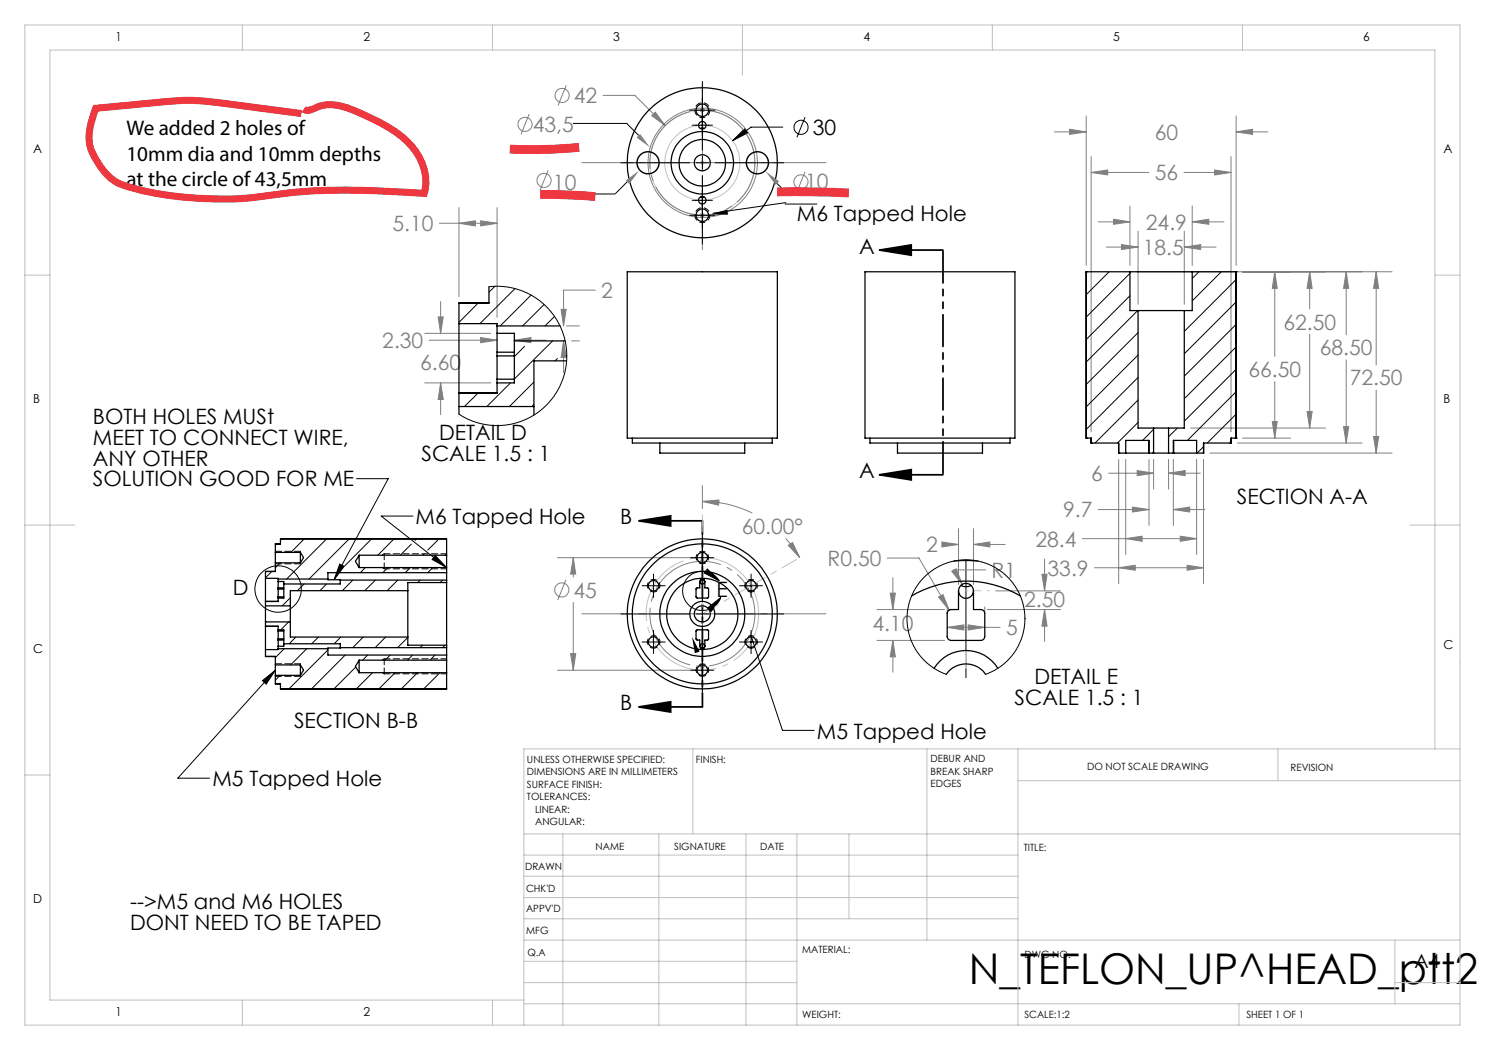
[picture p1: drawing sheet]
<svg xmlns="http://www.w3.org/2000/svg" width="297mm" height="210mm" viewBox="0 0 297 210" stroke-linecap="round" stroke-linejoin="round" font-family="sans-serif">
<!-- layer: Layer 1 -->
<g fill="none" stroke="#000" stroke-width=".2">
<path d="M140.5 16.3v13.7M124.2 32.6h13.7M137.9 22h5.1M138.4 25h4.1M139.2 32.6h2.5M140.5 31.3v2.5M140.5 35.1v13.7M143 32.6h13.7M146.5 28.1l2.4-2.3 .6 .8zM156.6 25.4h-6.4l-3.7 2.7M161 23.5l-1.6 4M137.9 43.1h5.1"/>
<path d="M138.4 40.1h4.1M157 40.8h6.4M157.2 40.5l-14.6 2.1M71.3 95.7h6.3l-10.8 20.2M67.9 112.8l.9 .5-2 2.6zM82.6 103.2h-6.4l13.1 10.3M87 111.1l2.3 2.4-2.9-1.6zM128.4 117.1h4.6M130.7 114.8v4.7M138.1 111.5h4.7M140.5 106.5v13.8M141.5 113.8l2.3 2.4-2.9-1.6z"/>
<path d="M143.8 116.2a3.9 3.9 0 0 0-6.1-.9 3.9 3.9 0 0 0 .6 6.2 3.9 3.9 0 0 0 5.8-2M147.9 117.1h4.6M150.2 114.8v4.7M193.2 112v18M52.5 136.1l2.6-2.1-1.9 2.8zM55.1 134l-19.5 21.6h6.3M124.2 122.8h13.7M128.4 128.4h4.6M130.7 126.1v4.6M138.1 134h4.7M139.2 122.8h2.5M140.5 121.5v2.6"/>
<path d="M140.5 125.3v13.8M141.5 121.6l2.6-2.1-1.8 2.8zM143 122.8h13.7M147.9 128.4h4.6M150.2 126.1v4.6M150.2 127.2l6.3 18.9h6.3M193.2 133.8v1.7"/>
<circle cx="160.2" cy="25.5" r="1.4"/>
<circle cx="55.6" cy="117.8" r="4.6"/>
</g>
<g fill="none" stroke="#808080" stroke-width=".2">
<path d="M113.2 17.1l-1.6 4M120.6 19.1h6.4l6 6M130.4 23.1l.7-.7 1.9 2.7zM139.9 22h1.1M140.1 21.7l.7 .7M140.5 21.5v1M140.8 21.7l-.7 .7M210.9 26.4h6.3M213.9 25.9l3.3 .5-3.3 .5zM217.2 23.2v29.9M218.2 34.5l3.3-.5v1zM218.2 31.3v55.1"/>
<path d="M218.2 34.5h11.6M236.8 34.5h9.4M242.9 34l3.3 .5-3.3 .5zM246.2 31.3v55.1M247.2 26.4l3.3-.5v1zM247.2 23.2v29.9M247.2 26.4h6.4M87.9 44.7h11.5M91.8 44.7l3.3-.5v1zM91.8 41.5v17.8M96.1 44.2l3.3 .5-3.3 .5zM99.4 41.5v22"/>
<path d="M119.1 58h-6.4v7.2M139.9 43.1h1.1M140.1 42.7l.7 .7M140.5 42.5v1.1M140.8 42.7l-.7 .7M219.6 44.4h6.4M221.3 49.4h6.3M222.7 43.8l3.3 .6-3.3 .5zM224.3 48.9l3.3 .5-3.3 .5zM226 41.2v11.9M227.3 54.4h51.1M227.6 46.2v14.6"/>
<path d="M236.9 49.4l3.2-.5v1zM236.9 46.2v14.6M236.9 49.4h6.3M238.4 44.4l3.4-.6v1.1zM238.4 41.2v11.9M238.4 44.4h6.4M255 54.4l.4 3.3h-.9zM255 54.4v16.9M261.9 54.4l.5 3.3h-1zM261.9 54.4v7.4M269.2 54.4l.5 3.3h-1zM269.2 54.4v12.5"/>
<path d="M275.2 54.4l.5 3.3h-1zM275.2 54.4v18.6M84.9 66.7h13.2M84.9 76.6h13.2M85.8 68h13.6M87.6 63.4h1.1l-.6 3.3zM88.1 76.6l.6 3.3h-1.1zM88.1 60.3v6.4M88.1 76.6v6.3M96.1 67.5l3.3 .5-3.3 .5zM102.9 68l3.3-.5v1zM102.9 68h6.3"/>
<path d="M112.2 61.9h1l-.5 3.3zM112.7 68.2l.5 3.3h-1zM112.7 68.2v6.3M113.3 65.2h2.6M114.3 68.2h1.6M255 76.3v11.3M261.9 66.8v18.8M269.2 72v16.6M275.2 78v12.6M140.5 97.1v4.6M221.7 94.6h9M223.7 91.9v24.8"/>
<path d="M225.1 91.9v19M227.4 94.1l3.3 .5-3.3 .5zM229.8 91.9v13.2M230.7 91.9v5.9M233.7 94.6l3.3-.5v1zM233.7 91.9v5.9M233.7 94.6h6.4M234.7 91.9v13.2M238.1 85.6h27M239.3 91.9v19M240.7 91.9v24.8M242 90.6h36.4"/>
<path d="M247.5 88.6h24.9M248.5 87.6h9.6M254.5 84.3h.9l-.4 3.3zM261.4 82.3h1l-.5 3.3zM268.7 85.3h1l-.5 3.3zM274.7 87.3h1l-.5 3.3zM111.5 111.5h27.7M113.2 116l-1.7 4M114.7 111.5l.4 3.3h-1zM114.7 111.5v3.9M139.9 112.3h1.1M140.1 111.9l.7 .7"/>
<path d="M140.5 111.8v1M140.5 100.3l3.3-.3-.1 1zM140.5 100.3a21.8 21.8 0 0 1 10 2.3M140.8 111.9l-.7 .7M157.1 107.7l1.2 1.3 1.6 2.5M157.7 109.1l.8-.6 1.4 3zM177.4 111.6h6.4l6 10.4M178 118.6h1.1l-.5 3.3zM178.6 115.6v6.3M187.7 119.4l.9-.5 1.2 3.1zM188.4 108.4l3.3 .5-3.3 .5zM188.7 108.9h3"/>
<path d="M190.4 114.3l.8-.5 1.2 3.1zM191.7 105.7v11.2M194.7 108.9l3.3-.5v1zM194.7 105.7v11.2M194.7 108.9h6.3M197.1 114h-6.3l1.6 2.9M199.1 118.2h13M208.4 114.9h1l-.5 3.3zM208.9 111.8v6.4M216.5 107.7h22.8M218.9 113.6h21.8M219.6 101.9h10.2"/>
<path d="M223.7 113.6l3.3-.5v.9zM225.1 107.7l3.3-.5v1.1zM226.5 101.4l3.3 .5-3.3 .5zM234.7 101.9l3.2-.5v1zM234.7 101.9h6.3M236 107.2l3.3 .5-3.3 .6zM237.4 113.1l3.3 .5-3.3 .4zM111.5 134h27.7M114.1 130.7h1l-.4 3.3zM114.7 120.5v13.5M139.9 133.3h1.1M140.1 132.9l.7 .7"/>
<path d="M140.5 132.8v1M140.8 132.9l-.7 .7M175.4 121.9h13.5M175.4 128.1h13.5M178.6 128.1l.5 3.3h-1.1zM178.6 128.1v6.3M189.4 125.5l3.4-.5v1zM189.4 121.4v.9M189.4 125.5h10.6M193.6 125l3.4 .5-3.4 .5zM197 121.4v.9M197.4 121.9h14.7"/>
<path d="M208.9 121.9l.5 3.3h-1zM208.9 121.9v6.4"/>
<circle cx="112.4" cy="19.1" r="1.41"/>
<circle cx="112.3" cy="118" r="1.42"/>
</g>
<path d="M175.9 50l6.3-1v2zM175.9 50h12.7M175.9 95l6.3-1.1v2.1zM175.9 95h12.7M127.8 104.2l6.3-1v2zM127.8 104.2h12.7M127.8 141.4l6.3-1v2zM127.8 141.4h12.7" fill="none" stroke="#000" stroke-width=".35"/>
<path d="M140.8 32.4a.32 .32 0 0 0-.5-.1 .32 .32 0 0 0 .1 .5 .32 .32 0 0 0 .4-.3v-.1" fill="none" stroke="#c0c0c0" stroke-width=".2" stroke-dasharray="15.2 1.3 1.3 1.3" stroke-linecap="butt"/>
<path d="M151.2 119.5a11.2 11.2 0 0 0-18.7-4.6 11.2 11.2 0 0 0 4.8 18.7 11.2 11.2 0 0 0 14.2-13.2l-.3-.9" fill="none" stroke="#c0c0c0" stroke-width=".2" stroke-dasharray="15.2 1.3 1.3 1.3" stroke-dashoffset=".9" stroke-linecap="butt"/>
<g fill="none" stroke="#c0c0c0" stroke-width=".2">
<path d="M5 5h287v200h-287zM48.5 5v5M98.5 5v5M148.5 5v10M198.5 5v5M248.5 5v5M5 55h5M287 55h5M5 105h10M282 105h10M5 155h5M138.6 149.8v17"/>
<path d="M185.4 149.8v38.2M203.6 149.8v55.2M203.6 156.1h88.4M255.6 149.8v6.3M287 149.8v-139.8h-277v190h94.8M292 149.8h-187.2v55.2M104.8 166.8h187.2M104.8 179.5h98.8M104.8 175.3h98.8M104.8 171h98.8M112.6 166.8v38.2M131.8 166.8v38.2"/>
<path d="M149.2 166.8v38.2M159.4 166.8v38.2M169.8 166.8v17M104.8 183.8h98.8M104.8 196.5h54.6M104.8 192.3h54.6M104.8 188h187.2M279 196.5h13M279 188v12.8M48.5 200v5M98.5 200v5M104.8 200.8h187.2"/>
<path d="M247.8 200.8v4.2"/>
<circle cx="140.5" cy="32.6" r="10.5"/>
<circle cx="140.5" cy="32.5" r="7.5"/>
</g>
<path d="M150.5 29.5a10.5 10.5 0 0 0-17.5-4.4 10.5 10.5 0 0 0 4.5 17.5 10.5 10.5 0 0 0 13.2-12.2l-.2-.9M150.5 125.8a10.5 10.5 0 0 1-17.5 4.3 10.5 10.5 0 0 1 4.5-17.4 10.5 10.5 0 0 1 13.2 12.2l-.2 .9" fill="none" stroke="#808080" stroke-width=".2" stroke-dasharray="15.2 1.3 1.3 1.3" stroke-dashoffset="3.2" stroke-linecap="butt"/>
<path d="M140.5 23.5a1.5 1.5 0 0 1-1.4-2.2 1.5 1.5 0 0 1 2.6-.1 1.5 1.5 0 0 1-1 2.3h-.2M140.5 44.5a1.5 1.5 0 0 1-1.4-2.2 1.5 1.5 0 0 1 2.6-.1 1.5 1.5 0 0 1-1 2.3h-.2" fill="none" stroke="#000" stroke-width=".2" stroke-dasharray="1.3 .6" stroke-dashoffset=".7" stroke-linecap="butt"/>
<path d="M130.7 118.4a1.25 1.25 0 0 1-1.1-1.8 1.25 1.25 0 0 1 2.2-.2 1.25 1.25 0 0 1-.9 2h-.2M140.5 112.8a1.25 1.25 0 0 1-1.1-1.9 1.25 1.25 0 0 1 2.1-.1 1.25 1.25 0 0 1-.9 2h-.1M150.2 118.4a1.25 1.25 0 0 1-1.1-1.8 1.25 1.25 0 0 1 2.1-.2 1.25 1.25 0 0 1-.8 2h-.2M130.7 129.6a1.25 1.25 0 0 1-1.1-1.8 1.25 1.25 0 0 1 2.2-.1 1.25 1.25 0 0 1-.9 1.9h-.2M140.5 135.3a1.25 1.25 0 0 1-1.1-1.9 1.25 1.25 0 0 1 2.1-.1 1.25 1.25 0 0 1-.9 2h-.1M150.2 129.6a1.25 1.25 0 0 1-1.1-1.8 1.25 1.25 0 0 1 2.1-.1 1.25 1.25 0 0 1-.8 1.9h-.2" fill="none" stroke="#000" stroke-width=".2" stroke-dasharray="1.3 .6" stroke-dashoffset=".5" stroke-linecap="butt"/>
<path d="M140.5 104.2v37.2" fill="none" stroke="#000" stroke-width=".35" stroke-dasharray="6.3 1.3 1.3 1.3 1.3 1.3" stroke-dashoffset="3.6"/>
<path d="M188.6 50v44.9" fill="none" stroke="#000" stroke-width=".35" stroke-dasharray="6.3 1.3 1.3 1.3 1.3 1.3" stroke-dashoffset="-.3"/>
<path d="M193.2 135.5v-23.6" fill="none" stroke="#808080" stroke-width=".2" stroke-dasharray="15.2 1.3 1.3 1.3" stroke-dashoffset="5.4"/>
<path d="M140.5 122.8l9.7-5.7" fill="none" stroke="#c0c0c0" stroke-width=".2" stroke-dasharray="15.2 1.3 1.3 1.3" stroke-dashoffset="11.5"/>
<path d="M150.2 117.1l9.1-5.2" fill="none" stroke="#c0c0c0" stroke-width=".2" stroke-dasharray="15.2 1.3 1.3 1.3" stroke-dashoffset="11.9"/>
<path d="M140.5 122.8v-19.8" fill="none" stroke="#c0c0c0" stroke-width=".2" stroke-dasharray="15.2 1.3 1.3 1.3" stroke-dashoffset="7.2"/>
<path d="M193.2 118.2h4.7" fill="none" stroke="#c0c0c0" stroke-width=".2" stroke-dasharray="15.2 1.3 1.3 1.3" stroke-dashoffset="14.8"/>
<path d="M140.5 32.5h-24.1M140.5 122.8h-24.1" fill="none" stroke="#808080" stroke-width=".2" stroke-dasharray="15.2 1.3 1.3 1.3" stroke-dashoffset="5.1"/>
<path d="M140.5 32.5h24.7M140.5 122.8h24.7" fill="none" stroke="#808080" stroke-width=".2" stroke-dasharray="15.2 1.3 1.3 1.3" stroke-dashoffset="4.8"/>
<path d="M140.5 16.8v33.1M140.5 138.4v-33.1" fill="none" stroke="#808080" stroke-width=".2" stroke-dasharray="15.2 1.3 1.3 1.3" stroke-dashoffset=".6"/>
<path d="M60.1 112.8v-2.5M60.1 135.3v-2.5" fill="none" stroke="#000" stroke-width=".2" stroke-dasharray="1.3 .6" stroke-dashoffset=".3"/>
<path d="M76.8 110.8v3M89.3 113.8h-12.5M89.3 110.8h-12.5M76.8 131.8v3M89.3 134.8h-12.5M89.3 131.8h-12.5" fill="none" stroke="#000" stroke-width=".2" stroke-dasharray="1.3 .6" stroke-dashoffset=".1"/>
<path d="M55.1 110.3h5M55.1 112.8h5M76.8 110.8l-.4 .2M76.8 113.8l-.4-.3M55.1 132.8h5M55.1 135.3h5M76.8 131.8l-.4 .2M76.8 134.8l-.4-.3" fill="none" stroke="#000" stroke-width=".2" stroke-dasharray="1.3 .6"/>
<g fill="#000">
<path d="M146.5 28.1l2.4-2.3 .6 .8z"/>
<path d="M127.8 104.2l6.3-1v2zM127.8 141.4l6.3-1v2zM175.9 50l6.3-1v2zM175.9 95l6.3-1.1v2.1z"/>
<path d="M141.5 113.8l2.3 2.4-2.9-1.6zM141.5 121.6l2.6-2.1-1.8 2.8z"/>
</g>
<g fill="#808080">
<path d="M131.1 22.4l-.7 .7 2.6 2zM114.1 130.7h1l-.4 3.3zM114.7 111.5l.4 3.3h-1zM157.7 109.1l.8-.6 1.4 3zM140.5 100.3l3.3-.3-.1 1zM208.9 121.9l.5 3.3h-1zM208.4 114.9h1l-.5 3.3z"/>
<path d="M213.9 25.9l3.3 .5-3.3 .5zM247.2 26.4l3.3-.5v1zM222.7 43.8l3.3 .6-3.3 .5zM238.4 44.4l3.4-.6v1.1zM224.3 48.9l3.3 .5-3.3 .5zM236.9 49.4l3.2-.5v1zM269.2 54.4l.5 3.3h-1zM268.7 85.3h1l-.5 3.3zM255 54.4l.4 3.3h-.9zM254.5 84.3h.9l-.4 3.3zM227.4 94.1l3.3 .5-3.3 .5zM233.7 94.6l3.3-.5v1zM237.4 113.1l3.3 .5-3.3 .4zM223.7 113.6l3.3-.5v.9zM225.1 107.7l3.3-.5v1.1zM236 107.2l3.3 .5-3.3 .6zM226.5 101.4l3.3 .5-3.3 .5zM234.7 101.9l3.2-.5v1zM261.4 82.3h1l-.5 3.3zM261.9 54.4l.5 3.3h-1zM275.2 54.4l.5 3.3h-1zM274.7 87.3h1l-.5 3.3zM218.2 34.5l3.3-.5v1zM242.9 34l3.3 .5-3.3 .5zM96.1 44.2l3.3 .5-3.3 .5zM91.8 44.7l3.3-.5v1zM102.9 68l3.3-.5v1zM96.1 67.5l3.3 .5-3.3 .5zM87.6 63.4h1.1l-.6 3.3zM88.1 76.6l.6 3.3h-1.1zM112.2 61.9h1l-.5 3.3zM112.7 68.2l.5 3.3h-1zM187.7 119.4l2.1 2.6-1.2-3.1zM178 118.6h1.1l-.5 3.3zM178.6 128.1l.5 3.3h-1.1zM189.4 125.5l3.4-.5v1zM193.6 125l3.4 .5-3.4 .5zM190.4 114.3l2 2.6-1.2-3.1zM194.7 108.9l3.3-.5v1zM188.4 108.4l3.3 .5-3.3 .5z"/>
</g>
<g fill="#000">
<path d="M142.3 42.9l3.2-1 .1 1zM138.4 127.4l1.5 2.9-.9 .3z"/>
<path d="M52.5 136.1l2.6-2.1-1.9 2.8zM67.9 112.8l.9 .5-2 2.6zM87 111.1l2.3 2.4-2.9-1.6z"/>
</g>
<g fill="none" stroke="#000" stroke-width=".25">
<path d="M140.1 25.7l.3-.1 .4 .1M140.1 39.4l.4 .1 .3-.1M97.8 57.4v3.2h-6v4.1M125.4 54.4h30.1v33.2h-30.1zM173 54.4h30v33.2h-30zM217.2 54.4h.1M217.2 54.4v33.2M217.2 54.4h8.8M226 54.4h12.4M226 54.4v7.7h1.6M238.4 54.4v7.7h-1.5M238.4 54.4h8.8"/>
<path d="M247.2 54.4h.1M247.2 54.4v33.2M91.8 64.7v13.9M91.8 64.7h7.6v.5M91.8 78.6v2.7M99.4 66.7h3.5v1.5M99.4 65.2v1.5M99.4 75.8v.8M99.4 70.4v.8M99.4 76.6v2h-7.6M99.4 65.2h12.6M99.4 66.7v3.7"/>
<path d="M99.4 71.2v4.6M99.4 70.4h3.5M99.4 75.8h3.5M99.4 71.2h3.5M102.9 68.2h10.1M102.9 68.2v8.4h-3.5M113.3 72.2h-6.5v9.1M227.6 62.1h9.3M227.6 62.1v23.5h3.1M236.9 62.1v23.5h-3.2M91.8 81.3v1.5M91.8 81.3h15"/>
<path d="M106.8 81.3v1.7M126.5 87.6v1h27.9v-1M132 88.6v2h16.9v-2M174 87.6v1h28v-1M179.5 88.6v2h17v-2M217.2 87.6h.1M217.2 87.6h1v1M218.2 88.6h.1M218.2 88.6h5.5v2M223.7 90.6h.1M223.7 90.6h1.4M225.1 90.6h4.6"/>
<path d="M225.1 90.6v-2.5h4.7v2.5M229.7 90.6h.1M229.7 88.1v2.5M229.8 90.6h.9M230.7 90.6h3M230.7 85.6h3M230.7 85.6v5M233.7 85.6v5M233.7 90.6h1M234.7 90.6h.1M234.7 90.6v-2.5h4.6v2.5M234.7 90.6h4.6"/>
<path d="M234.7 88.1v2.5M239.3 90.6h1.4M240.7 88.6v2M246.2 87.6v1h-5.5v2M247.2 87.6h.1M247.2 87.6h-1v1M53.1 115.7v4.6M53.1 115.7h2.5v.1M55.1 110.5v2.1M55.1 110.5v-1.7h1v-1h33.2v3.2M55.1 112.6v1.7h-2v1.4M55.1 110.5h5"/>
<path d="M55.1 112.6h5M55.6 116.3h1.2v.5M55.6 115.8v.5M55.6 119.4v.2M55.6 117.6v.2M55.6 117.6h1.2M55.6 119.6v.7h-2.5M55.6 115.8h10M55.6 116.3v1.3M55.6 117.8v1.6M55.6 119.4h1.2M55.6 117.8h1.2"/>
<path d="M56.8 116.8v2.8h-1.2M60.1 110.5l.6 1-.6 1.1M60.1 110.5v2.1M65.6 115.8v.1l2.5 .1M68.1 116v.8h-11.3M68.1 116h21.2M71.8 111v2.5M71.8 111l-.7 1.2 .7 1.3M71.8 111h17.5M71.8 113.5h17.5M81.6 118.1v9.3M81.6 118.1h-23.5v3.1"/>
<path d="M89.3 111v2.5M89.3 116.5v12.5M89.3 114.5v1.5M89.3 114.5h-23.7v1.3M89.3 113.5v1M89.3 116v.5M89.3 116.5h-7.7v1.6M139.9 116.3v1.3h-.6l-.1 .1v1.7l.3 .2h2l.2-.2v-1.7l-.1-.1h-.6v-1.3M139.9 116.3a.51 .51 0 0 1 .6-.5 .51 .51 0 0 1 .5 .5M139.9 116.3a.51 .51 0 0 0 .6 .5 .51 .51 0 0 0 .5-.5M140.1 115.9h.7M182.3 119.2a21.4 21.4 0 0 1 21.8 0"/>
<path d="M190.8 112.2l1.5-.1 3.3 .1M191.7 118.2v3.7h-1.5a.72 .72 0 0 0-.8 .8v4.6a.78 .78 0 0 0 .8 .8h6a.85 .85 0 0 0 .8-.8v-4.6a.78 .78 0 0 0-.8-.8h-1.5v-3.7M191.7 118.2a1.5 1.5 0 0 1 1.5-1.5 1.5 1.5 0 0 1 1.5 1.5M191.7 118.2a1.5 1.5 0 0 0 1.5 1.5 1.5 1.5 0 0 0 1.5-1.5M192.2 117.1a2.32 2.32 0 0 0 2 0M53.1 121.2v3.2M53.1 125.3v4.6M53.1 125.3h2.5v.7M53.1 129.9v1.4h2v1.7M53.1 120.3v.9M53.1 124.4v.9M53.1 124.4h5"/>
<path d="M53.1 121.2h5M55.1 133v2.1M55.1 133h5M55.1 135.1h5M55.6 129.2v.5M55.6 126v.2M55.6 127.8v.2M55.6 128h1.2M55.6 126h1.2v2.8M55.6 129.7h10M55.6 129.7v.2h-2.5M55.6 126.2v1.6"/>
<path d="M55.6 128v1.2M55.6 126.2h1.2M55.6 127.8h1.2M56.8 128.8v.4h-1.2M56.8 128.8h11.3v.7M58.1 121.2v3.2M58.1 124.4v3h23.5M60.1 133l.6 1-.6 1.1M60.1 133v2.1M65.6 129.7v1.3h23.7M68.1 129.5l-2.5 .1v.1M68.1 129.5h21.2"/>
<path d="M71.8 132v2.5M71.8 132l-.7 1.3 .7 1.2M71.8 132h17.5M71.8 134.5h17.5M81.6 127.4v1.6h7.7M89.3 132v2.5M89.3 129.5v1.5M89.3 134.5v3.3h-33.2v-1h-1v-1.7M89.3 129v.5M89.3 131v1M139.9 129.2v-1.2h-.5l-.2-.2v-1.7l.1-.1h2.3l.1 .1v1.7l-.2 .2h-.5v1.2M139.9 129.2a.51 .51 0 0 0 .6 .6 .51 .51 0 0 0 .5-.6"/>
<path d="M139.9 129.2a.51 .51 0 0 1 .6-.5 .51 .51 0 0 1 .5 .5M140.1 129.6h.7M186.8 133.7a7.5 7.5 0 0 1 12.8 0M189.3 134.9a4.8 4.8 0 0 1 7.8 0"/>
<circle cx="140.5" cy="32.6" r="15"/>
<circle cx="140.5" cy="32.5" r="4.7"/>
<circle cx="140.5" cy="25.1" r=".75"/>
<circle cx="140.5" cy="22.1" r="1.25"/>
<circle cx="140.5" cy="32.5" r="1.6"/>
<circle cx="140.5" cy="32.5" r="6.3"/>
<circle cx="140.5" cy="43.1" r="1.25"/>
<circle cx="140.5" cy="40.1" r=".75"/>
<circle cx="130.7" cy="117.2" r="1.04"/>
<circle cx="140.5" cy="111.5" r="1.04"/>
<circle cx="150.2" cy="117.2" r="1.04"/>
<circle cx="130.7" cy="128.4" r="1.04"/>
<circle cx="140.4" cy="122.8" r="2.49"/>
<circle cx="140.5" cy="122.8" r="1.6"/>
<circle cx="140.5" cy="122.8" r="14"/>
<circle cx="140.5" cy="122.8" r="8.5"/>
<circle cx="140.5" cy="122.8" r="7.1"/>
<circle cx="140.5" cy="134" r="1.04"/>
<circle cx="140.5" cy="122.8" r="15"/>
<circle cx="150.2" cy="128.4" r="1.04"/>
</g>
<g fill="none" stroke="#000" stroke-width=".2">
<path d="M97.8 57.4l1.2-.2 2.2 .2 3.1 .7 1.7 .8 1.7 1.1 1.1 .9 1.4 1.4 1.1 1.5 .8 1.6 1 3 .2 2v1.6l-.3 2.4-1.1 3-1 1.8-1.3 1.5-2.5 2.1-3 1.5-3.2 .7h-3l-1.8-.3-1.5-.4-2.8-1.5M99 57.2l-1.2 1.2M103 57.7l-7 7M106.2 59l-6.2 6.2M217.3 54.4l-.1 .1M221.8 54.4l-4.6 4.5M226 54.7l-8.8 8.7M226 59.2l-8.8 8.7M239.8 54.4l-1.4 1.3M244.3 54.4l-5.9 5.8M247.2 55.9l-10.3 10.4M95.6 78.6l-2.7 2.7"/>
<path d="M95.6 60.6l-3.8 3.9M102.1 76.6l-4.7 4.7M104.9 69.3l-2 2M106.8 76.4l-4.9 4.9M108.8 60.9l-4.3 4.3M110.5 68.2l-7.6 7.6M110.9 63.3l-1.9 1.9M111.5 71.7l-.5 .5M227.5 62.1l-10.3 10.3M227.6 66.5l-10.4 10.4M227.6 71l-10.4 10.4M227.6 75.5l-10.4 10.4"/>
<path d="M247.2 60.4l-10.3 10.4M247.2 64.9l-10.3 10.3M247.2 69.4l-10.3 10.4M247.2 73.9l-10.3 10.3M247.2 78.3l-9.7 9.8M106.8 80.9l-.4 .4M227.6 80l-8.6 8.6M227.6 84.5l-4.1 4.1M230.7 85.9l-2.2 2.2M230.7 90.3l-.2 .3M235.5 85.6l-1.8 1.7M240.7 89.4l-1.3 1.2"/>
<path d="M246.2 88.3l-.3 .3M247.2 82.8l-5.8 5.8M247.2 87.3l-.3 .3M54.4 114.3l-1.3 1.3M55.4 108.8l-.3 .3M56.1 112.6l-1 1M56.4 107.8l-.3 .3M58.1 119.5l-1.7 1.7M60.8 116.8l-1.3 1.3M60.9 107.8l-2.7 2.7M65.3 116.8l-1.3 1.3M65.3 107.8l-8 8"/>
<path d="M69.8 107.8l-8 8M70.6 116l-2.1 2.1M73.1 113.5l-1 1M74.3 107.8l-5.4 5.4M75.1 116l-2.1 2.1M77.6 113.5l-1 1M78.8 107.8l-3.2 3.2M79.6 116l-2.2 2.1M82.1 113.5l-1 1M82.3 108.8l-2.3 2.2M83.3 107.8l-.3 .3M84 116l-.5 .5"/>
<path d="M84.8 110.8l-.2 .2M86.5 113.5l-1 1M87.8 107.8l-2.3 2.2M88.5 116l-.5 .5M89.3 110.7l-.3 .3M53.2 124.4l-.1 .2M56 135.1l-.9 .9M56.8 129.7l-1.7 1.8M57.7 124.4l-1.5 1.6M59.2 127.4l-1.3 1.4M61.3 129.7l-3.2 3.3M63.7 127.4l-1.4 1.4"/>
<path d="M65.6 130l-7.8 7.8M68.2 127.4l-1.4 1.4M69 131l-6.7 6.8M71.2 133.4l-4.4 4.4M72.6 127.4l-2 2.1M73.5 131l-1 1M74.5 134.5l-3.2 3.3M77.1 127.4l-2.1 2.1M78 131l-1 1M79 134.5l-3.2 3.3M81.6 127.5l-2.1 2M82.5 131l-1 1"/>
<path d="M83.5 134.5l-3.2 3.3M84.5 129l-.5 .5M87 131l-1 1M88 134.5l-3.3 3.3M89 129l-.5 .5M89.3 137.7l-.1 .1M189.3 134.9l-1.6-.7-1.9-1.2-1.5-1.5-1.2-1.7-.9-1.8-.6-1.9-.2-1.9 .1-2.1 .4-1.9 .9-2.1 1.1-1.6 1.3-1.5 1.7-1.2 1.9-1 2.3-.7 1.5-.1h2l2.5 .6 1.7 .8 1.6 1 1.7 1.7 1.3 1.8 .8 1.6 .6 2.2 .2 1.9-.2 2.2-.5 2.1-1 1.9-1.7 2.2-1.2 1.1-1.4 .9-1.9 .9"/>
<circle cx="140.5" cy="32.6" r="10.9"/>
</g>
<circle cx="129.6" cy="32.6" r="2.21" fill="none" stroke="#000" stroke-width=".28"/>
<path d="M127.3 27.5l.7-.7 2 2.7z" fill="#808080"/>
<g fill="#231f20" stroke="#000" stroke-width=".2">
<path d="M125.3 24.7l2.4 2.4z"/>
<path d="M114.6 24.7h10.9z"/>
</g>
<g fill="none" stroke="#808080" stroke-width=".2">
<path d="M105.8 22.9l-1.6 4"/>
<circle cx="105" cy="24.9" r="1.41"/>
</g>
<path d="M125.2 36.1l2.6-2-1.9 2.7z" fill="#808080"/>
<g fill="#231f20" stroke="#000" stroke-width=".2">
<path d="M125.4 36.4l-2.4 2.4z"/>
<path d="M112.1 38.8h10.9z"/>
</g>
<g fill="none" stroke="#808080" stroke-width=".2">
<path d="M109.6 34.1l-1.6 4"/>
<circle cx="108.8" cy="36.1" r="1.41"/>
</g>
<circle cx="151.5" cy="32.6" r="2.21" fill="none" stroke="#000" stroke-width=".28"/>
<path d="M153.1 34.3l2.7 2-.7 .7z" fill="#808080"/>
<g fill="#231f20" stroke="#000" stroke-width=".2">
<path d="M155.4 36.7l2.4 2.4z"/>
<path d="M157.8 39.1h10.9z"/>
</g>
<g fill="none" stroke="#808080" stroke-width=".2">
<path d="M161 34.4l-1.6 4"/>
<circle cx="160.2" cy="36.4" r="1.41"/>
</g>
<path d="M108 38.9l5.6 .1 5.5 .3M115.8 29.5l-6.9 .4-6.9-.1M155.4 38.4h7.2l7.2 .2" fill="none" stroke="#ee2743" stroke-width="1.8" stroke-linecap="butt"/>
<path d="M60.7 21.8a2.72 2.72 0 0 0 2.7-.4 9.3 9.3 0 0 1 7.2 .6l.9 .4a32.8 32.8 0 0 1 10.2 6.2 10.7 10.7 0 0 1 3.1 10.1 150.5 150.5 0 0 0-28.6 .1 70.6 70.6 0 0 1-31.7-1.8 12 12 0 0 1-6.1-6.5 9.5 9.5 0 0 1 .2-7.1l.6-1.7 4.6-.5a132.4 132.4 0 0 1 15.7-1.1l4.1 .4 16.7 2.2" fill="none" stroke="#ef373f" stroke-width="1.4" stroke-linecap="butt"/>
<text font-size="8.5" x="193.8" y="196.7">N_TEFLON_UP^HEAD_ptt2</text>
<g font-size="4.2" fill="#808080">
<text x="114.8" y="20.6">42</text>
<text x="106.6" y="26.3">43,5</text>
<text x="230.9" y="27.9">60</text>
<text x="110.6" y="38">10</text>
<text x="161" y="37.8">10</text>
<text x="230.9" y="36.1">56</text>
<text x="78.5" y="46.2">5.10</text>
<text x="229.2" y="45.9">24.9</text>
<text x="228.5" y="51">18.5</text>
<text x="120.3" y="59.6">2</text>
<text x="256.7" y="65.9">62.50</text>
<text x="76.5" y="69.6">2.30</text>
<text x="264" y="71">68.50</text>
<text x="84" y="74">6.60</text>
<text x="249.7" y="75.4">66.50</text>
<text x="270" y="77.1">72.50</text>
<text x="218.2" y="96.2">6</text>
<text x="148.3" y="106.7">60.00°</text>
<text x="212.6" y="103.5">9.7</text>
<text x="165.5" y="113.2">R0.50</text>
<text x="185.2" y="110.5">2</text>
<text x="207.1" y="109.3">28.4</text>
<text x="114.7" y="119.5">45</text>
<text x="198.3" y="115.5">R1</text>
<text x="209.5" y="115.1">33.9</text>
<text x="204.8" y="121.4">2.50</text>
<text x="174.5" y="126.1">4.10</text>
<text x="201.2" y="127.1">5</text>
</g>
<g font-size="4.2">
<text x="25.3" y="27.1">We added 2 holes of</text>
<text x="162.6" y="27">30</text>
<text x="25.3" y="32.2">10mm dia and 10mm depths</text>
<text x="25.3" y="37.2">at the circle of 43,5mm</text>
<text x="159.4" y="44.2">M6 Tapped Hole</text>
<text x="171.8" y="50.7">A</text>
<text x="18.6" y="84.8">BOTH HOLES MUSt</text>
<text x="18.6" y="88.9">MEET TO CONNECT WIRE,</text>
<text x="87.8" y="88.1">DETAIL D</text>
<text x="18.6" y="93.1">ANY OTHER</text>
<text x="84.3" y="92.2">SCALE 1.5 : 1</text>
<text x="171.8" y="95.7">A</text>
<text x="18.6" y="97.3">SOLUTION GOOD FOR ME</text>
<text x="247.4" y="100.8">SECTION A-A</text>
<text x="83.1" y="104.9">M6 Tapped Hole</text>
<text x="124" y="104.9">B</text>
<text x="46.5" y="119.1">D</text>
<text x="143.3" y="119.4">E</text>
<text x="206.9" y="136.8">DETAIL E</text>
<text x="124" y="142.1">B</text>
<text x="202.9" y="141">SCALE 1.5 : 1</text>
<text x="58.8" y="145.6">SECTION B-B</text>
<text x="163.4" y="147.7">M5 Tapped Hole</text>
<text x="42.5" y="157.3">M5 Tapped Hole</text>
<text x="26" y="181.8">--&gt;M5 and M6 HOLES</text>
<text x="26" y="186">DONT NEED TO BE TAPED</text>
</g>
<text font-size="3.9" x="282.9" y="193.6">A4</text>
<g font-size="2.5">
<text x="23.1" y="8.2">1</text>
<text x="72.7" y="8.2">2</text>
<text x="122.7" y="8.2">3</text>
<text x="172.7" y="8.2">4</text>
<text x="222.7" y="8.2">5</text>
<text x="272.7" y="8.2">6</text>
<text x="6.7" y="30.7">A</text>
<text x="288.7" y="30.7">A</text>
<text x="6.7" y="80.7">B</text>
<text x="288.7" y="80.7">B</text>
<text x="6.7" y="130.7">C</text>
<text x="288.7" y="129.7">C</text>
<text x="6.7" y="180.7">D</text>
<text x="23.1" y="203.2">1</text>
<text x="72.7" y="203.2">2</text>
</g>
<g font-size="2">
<text x="105.4" y="152.6">UNLESS OTHERWISE SPECIFIED:</text>
<text x="105.4" y="155.1">DIMENSIONS ARE IN MILLIMETERS</text>
<text x="139.2" y="152.6">FINISH:</text>
<text x="186.1" y="152.5">DEBUR AND</text>
<text x="186.1" y="155">BREAK SHARP</text>
<text x="217.4" y="154">DO NOT SCALE DRAWING</text>
<text x="258.1" y="154.2">REVISION</text>
<text x="105.4" y="157.6">SURFACE FINISH:</text>
<text x="105.4" y="160.1">TOLERANCES:</text>
<text x="186.1" y="157.5">EDGES</text>
<text x="107" y="162.6">LINEAR:</text>
<text x="107" y="165.1">ANGULAR:</text>
<text x="119.1" y="170">NAME</text>
<text x="134.8" y="169.9">SIGNATURE</text>
<text x="152" y="169.9">DATE</text>
<text x="204.8" y="170.2">TITLE:</text>
<text x="105" y="174.1">DRAWN</text>
<text x="105.2" y="178.3">CHK'D</text>
<text x="105.2" y="182.4">APPV'D</text>
<text x="105.3" y="186.8">MFG</text>
<text x="105.5" y="191.1">Q.A</text>
<text x="160.5" y="190.5">MATERIAL:</text>
<text x="204.9" y="191.6">DWG NO.</text>
<text x="160.4" y="203.5">WEIGHT:</text>
<text x="204.9" y="203.6">SCALE:1:2</text>
<text x="249.3" y="203.6">SHEET 1 OF 1</text>
</g>
</svg>
